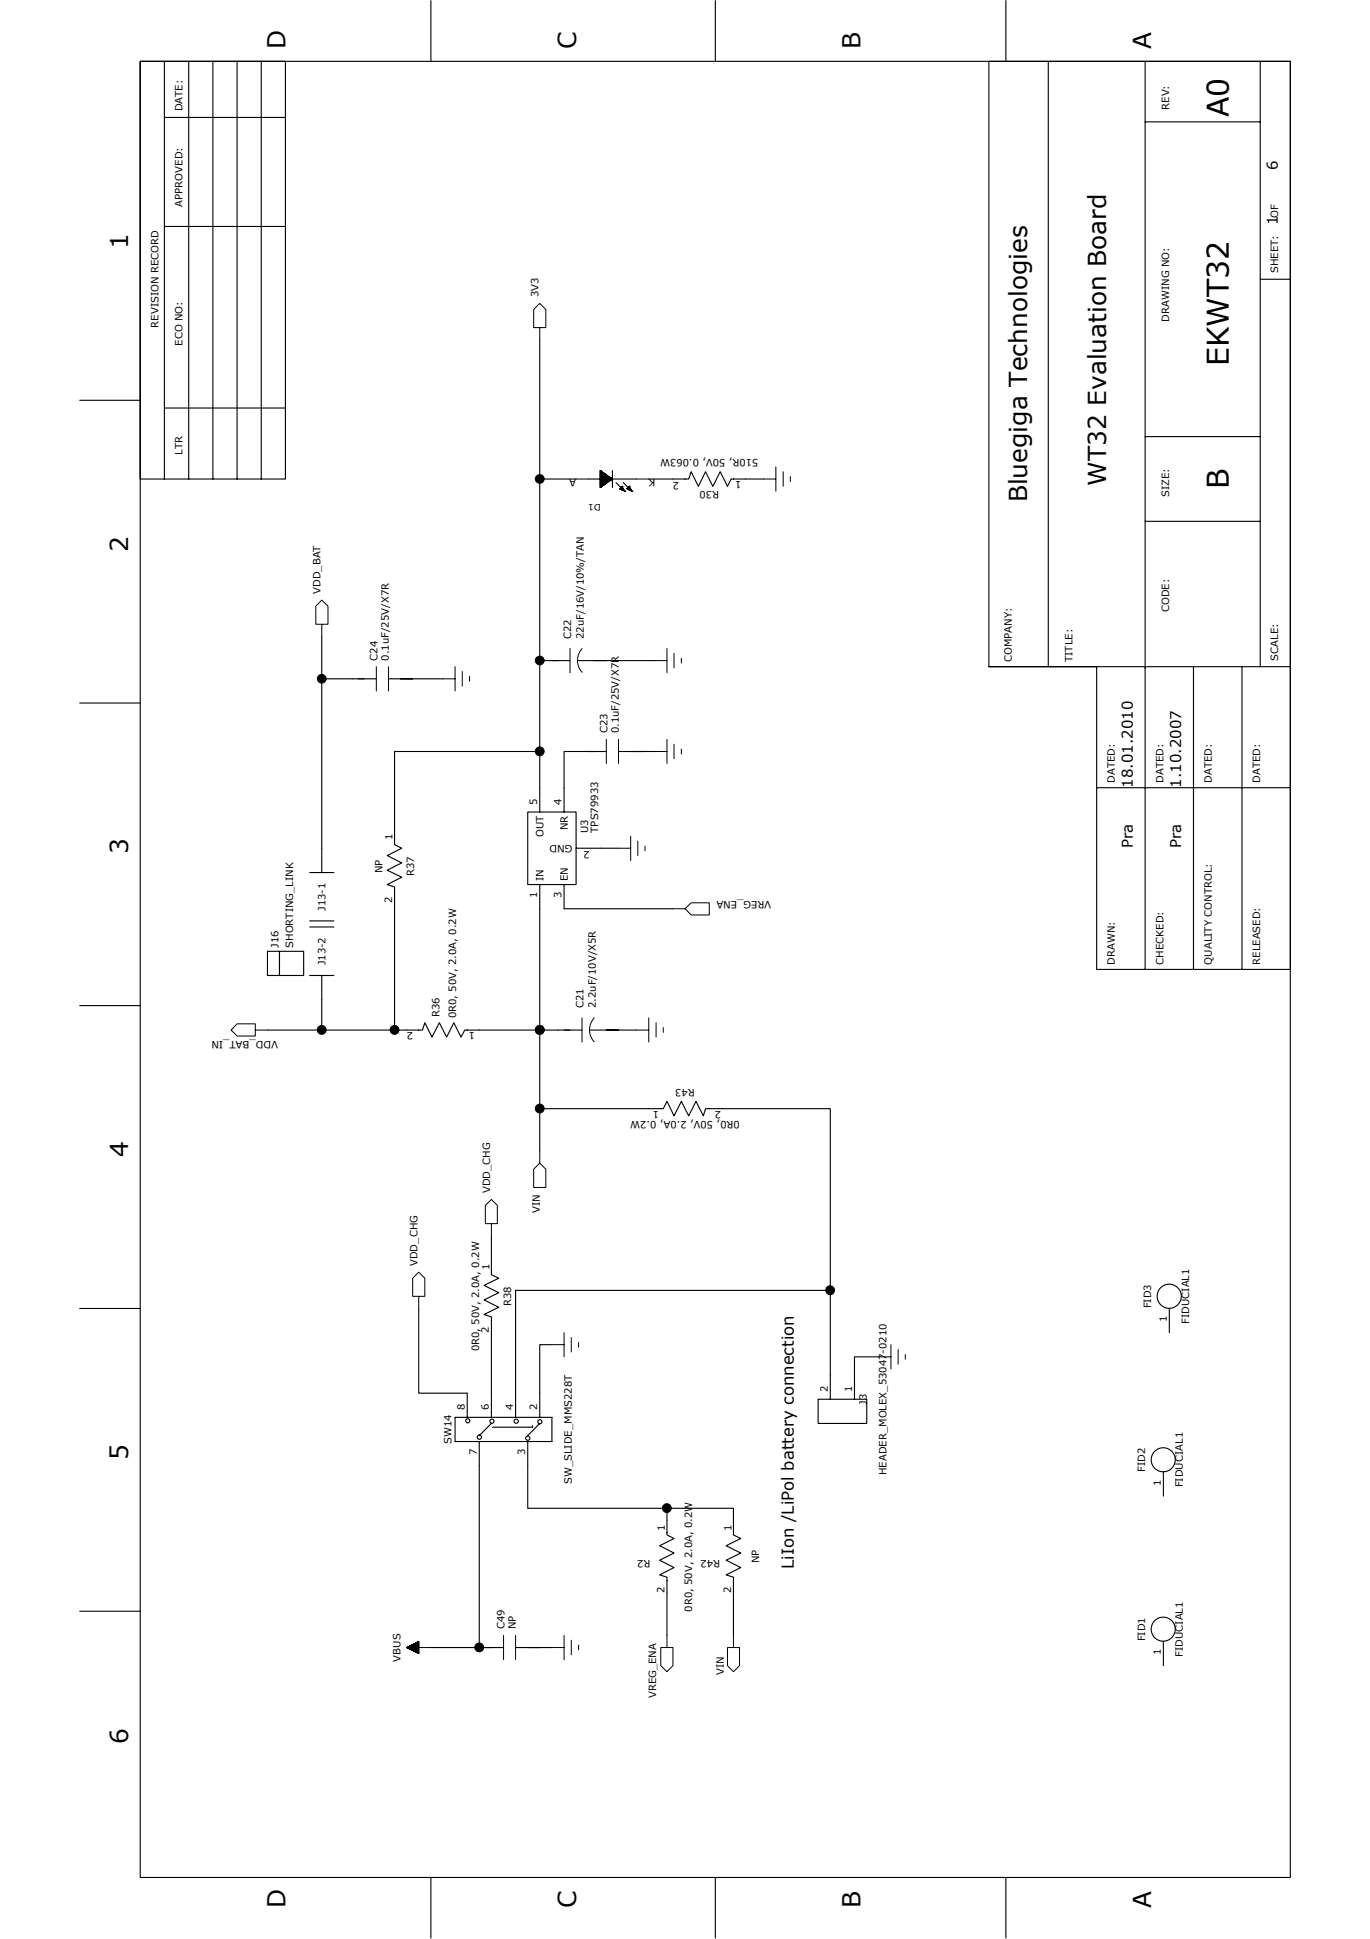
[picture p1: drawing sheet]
<svg xmlns="http://www.w3.org/2000/svg" width="210mm" height="297mm" viewBox="0 0 210 297" stroke-linecap="round" stroke-linejoin="round" font-family="sans-serif">
<g fill="none" stroke="#000" stroke-width=".17">
<path d="M21.5 9.4h176.2v278.2h-176.2zM21.5 9.4h22.2v64h-22.2zM25.2 18h18.5M25.2 9.4v64M28.9 9.4v64M32.6 9.4v64M36.3 9.4v64M40 9.4v64M66 .1v9.3M109.6 .1v9.3M151.5 9.4h46.2v139.1h-29.7v-46.4h-16.5zM154.1 .1v9.3"/>
<path d="M160.6 9.4v92.7M175.5 9.4v139.1M175.5 18.7h17.6M193.1 9.4v92.7M25.2 34.7h18.5M82.7 52v21.4h5.6M193.1 42.8h4.6M12.2 61.3h9.3M25.2 62.5h18.5M82.7 73.4v51M90.1 73.4h7.4M92 72.1l1.8 1.3-1.8 1.3z"/>
<path d="M92 74.7h.1M92 72.1h.1M92 72.1v2.6M92 74.5h.3M92 74.1h.8M92 73.9h1M92 73.8h1.3M92 73.6h1.6M92 73.2h1.6M92 73h1.3M92 72.8h1M92 72.6h.8"/>
<path d="M92 72.5h.5M92 72.3h.2M92.2 72.2v2.4M92.4 72.3v2.1M92.5 72.5v1.8h-.5M92.7 72.6v1.6M92.9 72.7v1.3M93.1 72.9v1M93.3 73v.8M93.5 73.1v.5M93.7 73.2v.3M93.8 72.1v2.6"/>
<path d="M94.4 73.9l1.1 1.2M95 74.9l.3-.4 .4 .7zM95 74.9h.1M95 74.9h.5v.2M95.2 75.1h.4M95.3 74.5h.1M95.3 74.5v.6M95.4 74.7h-.3v.2M95.5 73.9l1.1 1.2M95.7 75.2h.1M96.1 74.9h.1M96.1 74.9h.5v.2"/>
<path d="M96.4 75.1h.3M96.4 74.5l.4 .7-.7-.3zM96.4 74.5h.1M96.4 74.5v.6M96.5 74.7h-.3v.2M96.8 75.2h.1M99.4 73.4h6.1l.4-1.1 1.1 2.2 1.1-2.2 1.1 2.2 1.1-2.2 1.2 2.2 .5-1.1h5M175.5 66.9h17.6M175.5 79.9h17.6M49.3 97.5v36.2M12.2 107.7h9.3M49.3 104h8.4"/>
<path d="M59.5 104h8.4M82.7 115.1h-22.2v14.3l1.1 .5-2.3 1.2 2.3 1.1-2.3 1.1 2.3 1.1-2.3 1.1 1.2 .4v21.9M82.7 101.2h4.6M88.5 101.2h11.8M92.9 115.1h-6.5v9.3M94.8 115.1h5.5M151.5 102.1h46.2M182.9 102.1v46.4M190.3 102.1v46.4M47.5 133.7h3.7M80.9 124.4h7.4v11.1h-7.4zM82.7 135.5v34.3"/>
<path d="M86.4 135.5v3.7h16.7M88.3 129.9h6.5M168 120.7h29.7M12.2 154.1h9.3M41 145.7h1.8v3.7h-1.8zM41 157.8h23.7l.4-1.1 1.1 2.2 1.1-2.2 1.1 2.2 1.1-2.2 1.1 2.2 .6-1.1h18M42.8 145.7h3.7v3.7h-3.7zM47.5 141.1h3.7M47.5 142h3.7M47.5 149.4h3.7M49.3 149.4v8.4M82.7 157.8h.1"/>
<path d="M90.3 157.8h7.2M82.7 176.3v-6.5h18.9l.6-1.1 1.1 2.2 1.1-2.2 1.1 2.2 1.1-2.2 1.2 2.2 .3-1.1h19.1v27.9h-48.2v19.4M75.3 189.3v6l1.1 .5-2.2 1.1 2.2 1.1-2.2 1.1 2.2 1.2-2.2 1.1 1.1 .3v15.4M127.2 197.7v16.7M12.2 200.4h9.3M64.2 200.4v13h7.4v3.7M69.7 217.1h14.9v3.7h-14.9zM75.3 218.1l-1.9 1.8M81.6 218.4v.2h-6.1M82.7 218.1l-1.8 1.8M84.6 206h-1.9v11.1M125.3 214.4h7.5v3.7h-7.5z"/>
<path d="M134.6 207.9h-3.7v6.5M179.2 200.4v3.8M73.4 220.8v31.6M80.9 220.8v10.3h21.3M178.2 225.5v3.7M12.2 246.8h9.3M66 252.4h11.2M73.4 252.4h.1M79 252.4h5.6M102.2 250.5v-8.9l-1.1-.3 2.2-1.2-2.2-1.1 2.2-1.1-2.2-1.1 2.2-1.1-1.1-.6v-4h10.2v4l1.1 .6-2.2 1.1 2.2 1.1-2.2 1.1 2.2 1.1-2.2 1.2 1.1 .3v8.9M178.2 251.4v3.8M66 287.6v9.3"/>
<path d="M109.6 287.6v9.3M154.1 287.6v9.3"/>
<circle cx="179.1" cy="198.6" r="1.85"/>
<circle cx="71.7" cy="217.7" r=".32"/>
<circle cx="75.4" cy="217.7" r=".32"/>
<circle cx="79.1" cy="217.7" r=".33"/>
<circle cx="82.7" cy="217.8" r=".32"/>
<circle cx="73.4" cy="220.2" r=".32"/>
<circle cx="80.9" cy="220.3" r=".33"/>
<circle cx="178.2" cy="223.6" r="1.84"/>
<circle cx="178.2" cy="249.6" r="1.84"/>
</g>
<g fill="none" stroke="#000" stroke-width=".15">
<path d="M82.7 50.2h.9v-2.8l-.9-.9-.9 .9v2.8h.9v1.8M88.3 73.4h1.8M97.5 73.4h1.9M117 73.4h1.9M118.9 71.5v3.7M120 72.3v2.2M121.1 73v.8M49.3 95.6h.9v-2.7l-.9-1-.9 1v2.7h.9v1.9M87.3 99.3v3.8M89.2 99.4a2.66 2.66 0 0 0 0 3.6M102.2 99.3v3.8M57.7 102.1v3.8"/>
<path d="M59.5 102.1v3.8M67.9 104h1.8M69.7 102.1v3.8M70.8 102.9v2.2M71.9 103.6v.8M92.9 113.3v3.7M94.8 113.3v3.7M100.3 115.1h1.9M100.3 101.2h1.9M102.2 113.3v3.7M103.3 100.1v2.2M103.3 114v2.2"/>
<path d="M104.4 100.8v.8M104.4 114.7v.8M94.8 129.9h1.8M96.6 128.1v3.7M97.7 128.8v2.3M98.8 129.6v.7M103.1 139.2h1.9l.9-.9h2.8v1.9h-2.8l-.9-1M39.1 157.8v-1h-2.8l-.9 1 .9 .9h2.8v-.9h1.9M89.2 155.9v3.7M91 155.9a2.69 2.69 0 0 0 0 3.7M97.5 157.8h1.9M99.4 155.9v3.7"/>
<path d="M100.5 156.7v2.2M101.6 157.4v.8M82.7 176.3v1.9l.9 .9v2.8h-1.8v-2.8l.9-.9M64.2 198.6h.9v-2.8l-.9-.9-1 .9v2.8h1v1.8M75.3 187.5h.9v-2.8l-.9-1-.9 1v2.8h.9v1.8M84.6 206h1.8M86.4 204.2v3.7M87.5 204.9v2.2M88.6 205.7v.7M134.6 207.9h1.9M136.5 206v3.7M137.6 206.7v2.3"/>
<path d="M138.7 207.5v.7M62.3 252.4l1.9-1v1.9l-1.9-.9h3.7M62.3 252.4h.1M62.3 252.4h1.9M62.4 252.3v.1M62.4 252.5h1.8M62.5 252.3v.2M62.5 252.5h1.7M62.7 252.2v.4M62.7 252.6h1.5M62.8 252.1v.5l1.4 .1M63 252.1v.6"/>
<path d="M63 252.8h1.2M63.1 252v.8h1.1M63.3 251.9v1M63.4 251.8v1.1M63.6 251.8v1.2M63.7 251.7v1.4M63.8 253.1h.4M63.9 251.6v1.6M63.9 253.2h.3M64 251.5v1.7M64 253.3h.2M64.2 251.4v1.9"/>
<path d="M64.2 251.5l-.1 1.8M64.2 251.6h-.3v1.6M64.2 251.7h-.4v1.4M64.2 251.7h-.6v1.3h.6M64.2 251.8h-.7v1.2h.7M64.2 251.9h-.9v1h.9M64.2 251.9h-1v.9M64.2 252h-1.1v.8M64.2 252.1h-1.3v.6M64.2 252.2h-1.5v.4M64.2 252.2h-1.6v.3M64.2 252.3h-1.8v.2"/>
<path d="M77.2 250.5v3.7M79 250.5v3.7M84.6 252.4h1.8M86.4 250.5v3.7M87.5 251.3v2.2M88.6 252v.8M102.2 250.5v1.9h-1v2.8l1 .9 .9-.9v-2.8h-.9M112.4 250.5v1.9h-.9v2.8l.9 .9 .9-.9v-2.8h-.9"/>
</g>
<g fill="#000" stroke="#000" stroke-width=".15">
<circle cx="82.7" cy="73.4" r=".67"/>
<circle cx="49.3" cy="104" r=".67"/>
<circle cx="82.7" cy="115.1" r=".68"/>
<circle cx="82.7" cy="101.2" r=".67"/>
<circle cx="49.3" cy="157.8" r=".68"/>
<circle cx="60.5" cy="157.8" r=".68"/>
<circle cx="82.7" cy="157.8" r=".68"/>
<circle cx="82.7" cy="169.8" r=".68"/>
<circle cx="127.2" cy="197.7" r=".68"/>
<circle cx="102.2" cy="231" r=".68"/>
<circle cx="73.4" cy="252.4" r=".68"/>
</g>
<g font-size="4.6">
<text x="188.3" y="18" transform="rotate(-90 188.3 18)">A0</text>
<text x="188.3" y="56.1" transform="rotate(-90 188.3 56.1)">EKWT32</text>
<text x="188.3" y="75" transform="rotate(-90 188.3 75)">B</text>
</g>
<g font-size="3.8">
<text x="43.7" y="7.5" transform="rotate(-90 43.7 7.5)">D</text>
<text x="88.3" y="7.5" transform="rotate(-90 88.3 7.5)">C</text>
<text x="131.8" y="7.5" transform="rotate(-90 131.8 7.5)">B</text>
<text x="176.4" y="7.5" transform="rotate(-90 176.4 7.5)">A</text>
<text x="19.6" y="38.1" transform="rotate(-90 19.6 38.1)">1</text>
<text x="157.4" y="77" transform="rotate(-90 157.4 77)">Bluegiga Technologies</text>
<text x="169.5" y="74.4" transform="rotate(-90 169.5 74.4)">WT32 Evaluation Board</text>
<text x="19.6" y="84.5" transform="rotate(-90 19.6 84.5)">2</text>
<text x="19.6" y="130.9" transform="rotate(-90 19.6 130.9)">3</text>
<text x="19.6" y="177.2" transform="rotate(-90 19.6 177.2)">4</text>
<text x="19.6" y="223.6" transform="rotate(-90 19.6 223.6)">5</text>
<text x="19.6" y="267.2" transform="rotate(-90 19.6 267.2)">6</text>
<text x="43.7" y="292.3" transform="rotate(-90 43.7 292.3)">D</text>
<text x="88.3" y="292.3" transform="rotate(-90 88.3 292.3)">C</text>
<text x="131.8" y="292.3" transform="rotate(-90 131.8 292.3)">B</text>
<text x="176.4" y="292.3" transform="rotate(-90 176.4 292.3)">A</text>
</g>
<text font-size="2.5" x="121.6" y="240.3" transform="rotate(-90 121.6 240.3)">LiIon /LiPol battery connection</text>
<g font-size="2.3">
<text x="195.8" y="26.1" transform="rotate(-90 195.8 26.1)">6</text>
<text x="195.8" y="34.4" transform="rotate(-90 195.8 34.4)">1</text>
<text x="173.5" y="120.7" transform="rotate(-90 173.5 120.7)">18.01.2010</text>
<text x="181" y="120.7" transform="rotate(-90 181 120.7)">1.10.2007</text>
<text x="173.5" y="130" transform="rotate(-90 173.5 130)">Pra</text>
<text x="181" y="130" transform="rotate(-90 181 130)">Pra</text>
</g>
<g font-size="1.5">
<text x="28" y="17.1" transform="rotate(-90 28 17.1)">DATE:</text>
<text x="179.2" y="16.8" transform="rotate(-90 179.2 16.8)">REV:</text>
<text x="28" y="31.6" transform="rotate(-90 28 31.6)">APPROVED:</text>
<text x="195.8" y="33.4" transform="rotate(-90 195.8 33.4)">OF</text>
<text x="195.8" y="41.8" transform="rotate(-90 195.8 41.8)">SHEET:</text>
<text x="82.5" y="45.6" transform="rotate(-90 82.5 45.6)">3V3</text>
<text x="24.3" y="50.2" transform="rotate(-90 24.3 50.2)">REVISION RECORD</text>
<text x="28" y="53" transform="rotate(-90 28 53)">ECO NO:</text>
<text x="179.2" y="49.3" transform="rotate(-90 179.2 49.3)">DRAWING NO:</text>
<text x="28" y="69.7" transform="rotate(-90 28 69.7)">LTR</text>
<text x="116.2" y="70.4" transform="rotate(-180 116.2 70.4)">510R, 50V, 0.063W</text>
<text x="88.3" y="73.4" transform="rotate(-180 88.3 73.4)">A</text>
<text x="100.5" y="73.4" transform="rotate(-180 100.5 73.4)">K</text>
<text x="104.1" y="73.8" transform="rotate(-180 104.1 73.8)">2</text>
<text x="110.2" y="75.2" transform="rotate(-180 110.2 75.2)">R30</text>
<text x="113.6" y="73.7" transform="rotate(-180 113.6 73.7)">1</text>
<text x="179.2" y="76.2" transform="rotate(-90 179.2 76.2)">SIZE:</text>
<text x="49.1" y="91" transform="rotate(-90 49.1 91)">VDD_BAT</text>
<text x="179.2" y="93.8" transform="rotate(-90 179.2 93.8)">CODE:</text>
<text x="57.8" y="101.2" transform="rotate(-90 57.8 101.2)">C24</text>
<text x="59.6" y="101.2" transform="rotate(-90 59.6 101.2)">0.1uF/25V/X7R</text>
<text x="87.5" y="97.9" transform="rotate(-90 87.5 97.9)">C22</text>
<text x="89.4" y="97.9" transform="rotate(-90 89.4 97.9)">22uF/16V/10%/TAN</text>
<text x="155" y="101.4" transform="rotate(-90 155 101.4)">COMPANY:</text>
<text x="164.3" y="101.4" transform="rotate(-90 164.3 101.4)">TITLE:</text>
<text x="195.8" y="101.2" transform="rotate(-90 195.8 101.2)">SCALE:</text>
<text x="93.1" y="112.3" transform="rotate(-90 93.1 112.3)">C23</text>
<text x="94.8" y="112.3" transform="rotate(-90 94.8 112.3)">0.1uF/25V/X7R</text>
<text x="170.8" y="120" transform="rotate(-90 170.8 120)">DATED:</text>
<text x="178.2" y="120" transform="rotate(-90 178.2 120)">DATED:</text>
<text x="185.7" y="119.9" transform="rotate(-90 185.7 119.9)">DATED:</text>
<text x="193.1" y="120" transform="rotate(-90 193.1 120)">DATED:</text>
<text x="82.3" y="123.3" transform="rotate(-90 82.3 123.3)">5</text>
<text x="86" y="123.3" transform="rotate(-90 86 123.3)">4</text>
<text x="60.2" y="128.8" transform="rotate(-90 60.2 128.8)">1</text>
<text x="83.3" y="128.2" transform="rotate(-90 83.3 128.2)">OUT</text>
<text x="87" y="127.1" transform="rotate(-90 87 127.1)">NR</text>
<text x="87.7" y="129.4" transform="rotate(-180 87.7 129.4)">GND</text>
<text x="90.1" y="127.7" transform="rotate(-90 90.1 127.7)">U3</text>
<text x="90.4" y="130.3" transform="rotate(-180 90.4 130.3)">2</text>
<text x="91.7" y="127.6" transform="rotate(-90 91.7 127.6)">TPS79933</text>
<text x="58.6" y="133.8" transform="rotate(-90 58.6 133.8)">NP</text>
<text x="63.5" y="134.2" transform="rotate(-90 63.5 134.2)">R37</text>
<text x="82.3" y="137.6" transform="rotate(-90 82.3 137.6)">1</text>
<text x="83.3" y="135" transform="rotate(-90 83.3 135)">IN</text>
<text x="86" y="137.6" transform="rotate(-90 86 137.6)">3</text>
<text x="87" y="135" transform="rotate(-90 87 135)">EN</text>
<text x="49.9" y="139.5" transform="rotate(-90 49.9 139.5)">J13-1</text>
<text x="60.1" y="138.3" transform="rotate(-90 60.1 138.3)">2</text>
<text x="118.2" y="138" transform="rotate(-180 118.2 138)">VREG_ENA</text>
<text x="42.7" y="145.2" transform="rotate(-90 42.7 145.2)">J16</text>
<text x="44.9" y="145.2" transform="rotate(-90 44.9 145.2)">SHORTING_LINK</text>
<text x="49.9" y="147.9" transform="rotate(-90 49.9 147.9)">J13-2</text>
<text x="170.8" y="147.8" transform="rotate(-90 170.8 147.8)">DRAWN:</text>
<text x="178.2" y="147.8" transform="rotate(-90 178.2 147.8)">CHECKED:</text>
<text x="185.7" y="147.8" transform="rotate(-90 185.7 147.8)">QUALITY CONTROL:</text>
<text x="193.1" y="147.8" transform="rotate(-90 193.1 147.8)">RELEASED:</text>
<text x="67.4" y="155.8" transform="rotate(-90 67.4 155.8)">R36</text>
<text x="69.9" y="156" transform="rotate(-90 69.9 156)">0R0, 50V, 2.0A, 0.2W</text>
<text x="89.4" y="154.4" transform="rotate(-90 89.4 154.4)">C21</text>
<text x="91.3" y="154.4" transform="rotate(-90 91.3 154.4)">2.2uF/10V/X5R</text>
<text x="42.6" y="159.4" transform="rotate(-180 42.6 159.4)">VDD_BAT_IN</text>
<text x="63.3" y="158.2" transform="rotate(-180 63.3 158.2)">2</text>
<text x="72.8" y="158.1" transform="rotate(-180 72.8 158.1)">1</text>
<text x="106.5" y="166.8" transform="rotate(-180 106.5 166.8)">R43</text>
<text x="101" y="170.1" transform="rotate(-180 101 170.1)">1</text>
<text x="110.5" y="170.2" transform="rotate(-180 110.5 170.2)">2</text>
<text x="113.4" y="171.7" transform="rotate(-180 113.4 171.7)">0R0, 50V, 2.0A, 0.2W</text>
<text x="75.1" y="182.8" transform="rotate(-90 75.1 182.8)">VDD_CHG</text>
<text x="82.7" y="185.9" transform="rotate(-90 82.7 185.9)">VIN</text>
<text x="64" y="194" transform="rotate(-90 64 194)">VDD_CHG</text>
<text x="75" y="194.6" transform="rotate(-90 75 194.6)">1</text>
<text x="78.3" y="200.1" transform="rotate(-90 78.3 200.1)">R38</text>
<text x="176.4" y="200.4" transform="rotate(-90 176.4 200.4)">FID3</text>
<text x="178.8" y="202.5" transform="rotate(-90 178.8 202.5)">1</text>
<text x="182.2" y="202.8" transform="rotate(-90 182.2 202.8)">FIDUCIAL1</text>
<text x="73.4" y="207" transform="rotate(-90 73.4 207)">0R0, 50V, 2.0A, 0.2W</text>
<text x="74.9" y="204.2" transform="rotate(-90 74.9 204.2)">2</text>
<text x="126.9" y="213.2" transform="rotate(-90 126.9 213.2)">2</text>
<text x="130.6" y="213.2" transform="rotate(-90 130.6 213.2)">1</text>
<text x="132.8" y="215.2" transform="rotate(-90 132.8 215.2)">J3</text>
<text x="69.2" y="221.3" transform="rotate(-90 69.2 221.3)">SW14</text>
<text x="71.2" y="216" transform="rotate(-90 71.2 216)">8</text>
<text x="74.9" y="216" transform="rotate(-90 74.9 216)">6</text>
<text x="78.6" y="216" transform="rotate(-90 78.6 216)">4</text>
<text x="82.3" y="216" transform="rotate(-90 82.3 216)">2</text>
<text x="73" y="222.9" transform="rotate(-90 73 222.9)">7</text>
<text x="80.5" y="222.9" transform="rotate(-90 80.5 222.9)">3</text>
<text x="87.6" y="227.4" transform="rotate(-90 87.6 227.4)">SW_SLIDE_MMS228T</text>
<text x="135.8" y="226" transform="rotate(-90 135.8 226)">HEADER_MOLEX_53047-0210</text>
<text x="175.5" y="225.5" transform="rotate(-90 175.5 225.5)">FID2</text>
<text x="177.9" y="227.6" transform="rotate(-90 177.9 227.6)">1</text>
<text x="181.3" y="227.9" transform="rotate(-90 181.3 227.9)">FIDUCIAL1</text>
<text x="99.7" y="239" transform="rotate(-180 99.7 239)">R2</text>
<text x="101.9" y="234.5" transform="rotate(-90 101.9 234.5)">1</text>
<text x="110.3" y="239" transform="rotate(-180 110.3 239)">R42</text>
<text x="112.1" y="234.5" transform="rotate(-90 112.1 234.5)">1</text>
<text x="116.3" y="239.5" transform="rotate(-90 116.3 239.5)">NP</text>
<text x="101.8" y="244" transform="rotate(-90 101.8 244)">2</text>
<text x="112" y="244" transform="rotate(-90 112 244)">2</text>
<text x="77.3" y="249.6" transform="rotate(-90 77.3 249.6)">C49</text>
<text x="79" y="249.6" transform="rotate(-90 79 249.6)">NP</text>
<text x="106.1" y="246.9" transform="rotate(-90 106.1 246.9)">0R0, 50V, 2.0A, 0.2W</text>
<text x="175.5" y="251.5" transform="rotate(-90 175.5 251.5)">FID1</text>
<text x="61.4" y="254.6" transform="rotate(-90 61.4 254.6)">VBUS</text>
<text x="110.9" y="256.6" transform="rotate(-90 110.9 256.6)">VIN</text>
<text x="177.9" y="253.5" transform="rotate(-90 177.9 253.5)">1</text>
<text x="181.3" y="253.8" transform="rotate(-90 181.3 253.8)">FIDUCIAL1</text>
<text x="100.5" y="260.2" transform="rotate(-90 100.5 260.2)">VREG_ENA</text>
</g>
<text font-size="1.4" x="92" y="77.3" transform="rotate(-180 92 77.3)">D1</text>
</svg>
